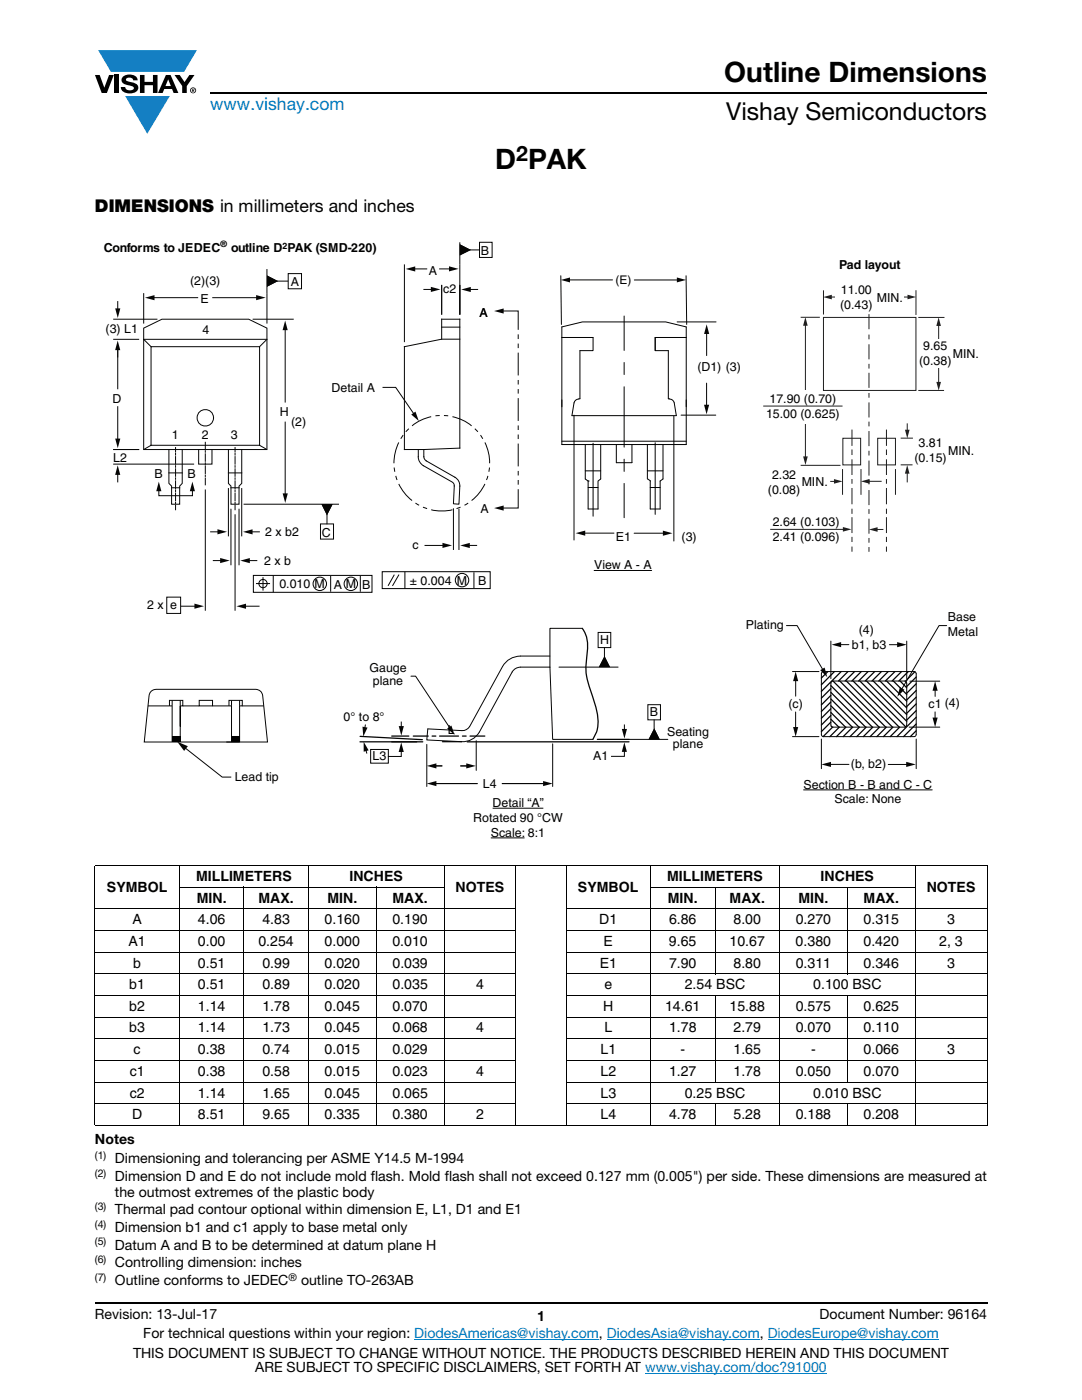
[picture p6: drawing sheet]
<svg xmlns="http://www.w3.org/2000/svg" width="216mm" height="279mm" viewBox="0 0 216 279" stroke-linecap="round" stroke-linejoin="round" font-family="sans-serif">
<g fill="#147fc3">
<path d="M19.6 10h19.7l-2.6 4.3h-1.1h-13.5z"/>
<path d="M25 19.2h8.9l-4.5 7.5z"/>
</g>
<g fill="#000">
<path d="M18.9 15h1l.9 2.5 1-2.5h.9l-1.4 3.6h-1zM22.9 15h.9v3.6h-.9zM24.6 15.3a2.1 2.1 0 0 1 2.8 .3l.1 .4h-.9a.79 .79 0 0 0-.7-.5 .79 .79 0 0 0-.8 .4l.3 .3 1 .2a1.08 1.08 0 0 1 1.2 1 1.08 1.08 0 0 1-1.1 1.2 1.73 1.73 0 0 1-2.4-1.2h.9a.96 .96 0 0 0 .8 .6 .96 .96 0 0 0 .9-.4 1.31 1.31 0 0 0-1.2-.6 1.03 1.03 0 0 1-1.1-.6 1.03 1.03 0 0 1 .2-1.1zM27.9 15h.9v1.3h1.7v-1.3h.9v3.6h-.9v-1.6h-1.7v1.6h-.9zM34.8 15h1.1l.9 1.4 1-1.4h1l-1.5 2.2v1.4h-.9v-1.4z"/>
<path d="M33.6 15.9l.5 1.3h-1.1zM33.1 15l-1.6 3.6h1l.3-.8h1.5l.3 .8h1l-1.6-3.6z"/>
<path d="M38.4 17.8h.2v.2h-.2zM38.3 17.7v.7h.1v-.3l.4 .3-.2-.3 .2-.2-.1-.2z"/>
<path d="M38.1 18a.46 .46 0 0 1 .9 0 .46 .46 0 0 1-.9 0zM37.9 18a.6 .6 0 0 0 1.2 0 .6 .6 0 0 0-1.2 0z"/>
</g>
<path d="M42 18.6h155M18.9 260h178.1" fill="none" stroke="#000" stroke-width=".36"/>
<path d="M82.7 267.3h36.8M121.1 267.3h30.5M128.7 274h36.3M153.2 267.3h34.1" fill="none" stroke="#007ec4" stroke-width=".2"/>
<g fill="none" stroke="#000" stroke-width=".2">
<path d="M18.9 172.7h178.1M18.9 172.8v51.7M35.7 177.1h53M35.8 172.7v52M48.7 177v47.7M61.5 172.7v52M75.1 177v47.7M88.6 172.7v52M103 172.7v52M112.9 172.7v52M129.7 177.1h53M129.8 172.7v52"/>
<path d="M142.7 177v17.4M155.5 172.7v52M169.1 177v17.4M182.6 172.7v52M197 172.8v51.7M18.9 181.4h84.1M18.9 185.7h84.1M18.9 190h84.1M18.9 194.4h84.1M18.9 198.7h84.1M112.9 181.4h84.1M112.9 185.7h84.1"/>
<path d="M112.9 190h84.1M112.9 194.4h84.1M112.9 198.7h84.1M142.7 198.6v17.4M169.1 198.6v17.4M18.9 203h84.1M18.9 207.3h84.1M18.9 211.6h84.1M18.9 215.9h84.1M112.9 203h84.1M112.9 207.3h84.1M112.9 211.6h84.1"/>
<path d="M112.9 215.9h84.1M18.9 220.3h84.1M18.9 224.6h178.1M112.9 220.3h84.1M142.7 220.2v4.5M169.1 220.2v4.5"/>
</g>
<path d="M20.7 47.2h174.5v120.3h-174.5z" fill="#fff"/>
<path d="M76.3 77.3h2.7l3.7 5.4" fill="none" stroke="#050504" stroke-width=".2"/>
<path d="M82.1 82.7l.8-.6 .7 1.9z" fill="#050504"/>
<path d="M80.7 52.8v15.5M87.6 53.7h2.3M91.8 52.8v10" fill="none" stroke="#050504" stroke-width=".2"/>
<path d="M89.6 53.1l1.9 .6-1.9 .5z" fill="#050504"/>
<path d="M82.5 53.7h2.7" fill="none" stroke="#050504" stroke-width=".2"/>
<path d="M80.9 53.7l2-.5v1z" fill="#050504"/>
<path d="M84.5 57.8h1.8M88.1 56.9v5.9M91.8 56.9v5.9" fill="none" stroke="#050504" stroke-width=".2"/>
<path d="M86 57.2l1.9 .6-1.9 .5z" fill="#050504"/>
<path d="M93.6 57.8h1.8" fill="none" stroke="#050504" stroke-width=".2"/>
<path d="M92 57.8l1.9-.5v1z" fill="#050504"/>
<path d="M100.2 62.1h3.2v3.7M103.4 66.7v1M103.4 68.6v.9M103.4 70.4v4.5M103.4 75.8v.9M103.4 77.6v.9M103.4 79.5v4.5M103.4 84.9v.9M103.4 86.7v.9M103.4 88.5v4.6M103.4 94v.9M103.4 95.8v.9" fill="none" stroke="#050504" stroke-width=".2"/>
<path d="M98.6 62.1l1.9-.5v1z" fill="#050504"/>
<path d="M103.4 97.6v3.8h-3.2" fill="none" stroke="#050504" stroke-width=".2"/>
<path d="M98.6 101.4l1.9-.5v1z" fill="#050504"/>
<path d="M90.5 101.4v8.4M91.6 101.5v8.3M93.4 108.9h1.8" fill="none" stroke="#050504" stroke-width=".2"/>
<path d="M91.8 108.9l1.9-.6v1.1z" fill="#050504"/>
<path d="M84.7 108.9h3.9" fill="none" stroke="#050504" stroke-width=".2"/>
<path d="M88.3 108.3l1.9 .5-1.9 .6z" fill="#050504"/>
<path d="M91.8 48.4v4.4M93.7 49.9h2M95.7 48.4h2.5v3h-2.5zM78.7 114.7l-1.3 2.2M79.6 114.7l-1.3 2.2" fill="none" stroke="#050504" stroke-width=".2"/>
<path d="M91.8 48.8l2.2 1.1-2.2 1.1z" fill="#050504"/>
<g fill="none" stroke="#050504" stroke-width=".2">
<path d="M88.1 67.7v-4h3.6v25.7l-7.1 .3v1.5v.3l.4 .5 5.8 3.3a1.9 1.9 0 0 1 .9 1.7l-.1 3.6-1.1-.1 .1-3.5-.1-.6-6-3.5a2.1 2.1 0 0 1-1-1.7v-1.5M88.1 65.3h3.6M91.7 67.7h-3.6l-7.4 1.5v20.5h3.9M78.7 93.3l.1 .9M79 95l.2 .8M79.6 96.6l1.3 2 1.3 1.3M79.6 88.3l-.8 2.3-.2 1.9M80.4 86.8l-.4 .8M81.6 85.6l-.6 .6M86 83.2l-2.3 .8-1.5 1M87.7 82.9l-.8 .1M88.6 82.9l.8 .1"/>
<path d="M90.3 83.2l2.3 .8 1.5 1M94.8 85.6l.5 .6M95.9 86.8l.4 .8M96.8 96.6l-1.4 2-1.3 1.3M96.8 88.3l.7 2.3 .2 1.9M97.4 95l-.3 .8M97.7 93.3l-.1 .9M82.9 100.4l.7 .4M84.4 101.2l.8 .3M86 101.7l2.5 .3 1.8-.3M91.9 101.2l-.8 .3M93.4 100.4l-.7 .4"/>
<path d="M36.8 149.1l7.5 6h1.8"/>
</g>
<g fill="none" stroke="#000" stroke-width=".2">
<path d="M76.3 114.1h21.5v3.4h-21.5zM80.8 114.1v3.4M94.6 114.2v3.2"/>
<circle cx="92.2" cy="115.8" r="1.34"/>
</g>
<path d="M35.4 148l2.1 .9-.8 1z" fill="#050504"/>
<g fill="none" stroke="#050504" stroke-width=".2">
<path d="M30.2 137.9l.9-.3h19.9a1.4 1.4 0 0 1 1.4 1.2l1 9.3h-24.6l.9-9.3zM34.4 139.8v8.3M36 139.8v1.1h.5v-1.1h-2.7v1.1M39.8 139.8h2.6v1.1h-2.6zM46.2 139.8v8.3M47.8 139.8v1.1M82 134.9h.9l6.9 10.5M109.7 130.9h-5.8a4.1 4.1 0 0 0-3.6 2.1l-6.6 12a1.76 1.76 0 0 1-1.5 .8l-6.8-.3-.2 2.2 6.9 .3a3.8 3.8 0 0 0 3.6-1.9l6.5-12M109.7 133.1l.6 14.5h8M109.7 133.1h-5.8a1.97 1.97 0 0 0-1.7 1M111.5 133.1h11.8M116.2 125.4h-6.5v7.7"/>
<path d="M29.5 140.9h4.9M34.4 147h1.6M36 145v-4.1v7.2M36.5 140.9h3.3M42.4 140.9h3.8M45.7 140.9v-1.1h2.6v1.1h-.5M46.2 147h1.6M47.8 140.9v7.2h-2.6M48.3 140.9h4.3M85.2 148.6v8.4M95 147.8v6M110.3 148.4v8.6"/>
<path d="M125.5 147.6h7.8"/>
</g>
<path d="M34.4 147h1.6v1.1h-1.6zM46.2 147h1.6v1.1h-1.6z" fill="#000"/>
<path d="M116.2 125.4a7.2 7.2 0 0 1 .9 5.6 13.6 13.6 0 0 0 1.1 7.9l.3 1a10.2 10.2 0 0 1 .5 6.2l-.7 1.5M71.8 148h12.6M71.9 147l12.4 .6M78.2 146.9h3.4M82.5 146.9h2.9M86.2 146.9h.8M87.7 146.9h3.8M88.3 148h3.8M92.3 146.9h.7M93.2 148h32.3M93.8 146.9h2.9M119.2 147.6h6.3" fill="none" stroke="#050504" stroke-width=".25"/>
<path d="M89.2 145.4l.9-.6 .6 1.9z" fill="#050504"/>
<path d="M129.3 140.6h2.5v3.1h-2.5zM130.5 143.6v2" fill="none" stroke="#050504" stroke-width=".2"/>
<path d="M130.5 145.4l1.1 2.2h-2.2z" fill="#050504"/>
<path d="M119.4 126.2h2.5v3h-2.5zM120.6 129.2v2" fill="none" stroke="#050504" stroke-width=".2"/>
<path d="M120.6 130.9l1.1 2.2h-2.2z" fill="#050504"/>
<path d="M124.6 149.7v1.2h-2.7" fill="none" stroke="#050504" stroke-width=".2"/>
<path d="M124.6 148.1l.5 2h-1z" fill="#050504"/>
<path d="M124.6 144.6v1.2" fill="none" stroke="#050504" stroke-width=".2"/>
<path d="M124.1 145.5h1l-.5 1.9z" fill="#050504"/>
<path d="M97.9 167.2h6.8zM98.3 161.3h10.1z" fill="none" stroke="#000" stroke-width=".2"/>
<path d="M91.9 152.9h1.3z" fill="#050504"/>
<path d="M91.9 152.9h1.3" fill="none" stroke="#050504" stroke-width=".2"/>
<path d="M93 152.3l2 .6-2 .5z" fill="#050504"/>
<path d="M73 149.5l.2 .8" fill="none" stroke="#050504" stroke-width=".2"/>
<path d="M72.6 148l1 1.8-1 .2z" fill="#050504"/>
<path d="M72.9 144.7l-.1 .8" fill="none" stroke="#050504" stroke-width=".2"/>
<path d="M72.3 145l1 .2-.8 1.8z" fill="#050504"/>
<path d="M80.1 149.7v1.3h-2.7" fill="none" stroke="#050504" stroke-width=".2"/>
<path d="M80.1 148.2l.5 1.9h-1.1z" fill="#050504"/>
<path d="M80.1 144v1.3" fill="none" stroke="#050504" stroke-width=".2"/>
<path d="M79.6 144.9h1l-.5 1.9z" fill="#050504"/>
<path d="M74 149.6h3.5v2.7h-3.5z" fill="none" stroke="#000" stroke-width=".2"/>
<path d="M86.9 152.8h1.4z" fill="#050504"/>
<path d="M86.9 152.8h1.4" fill="none" stroke="#050504" stroke-width=".2"/>
<path d="M85.2 152.9l1.9-.6v1.1z" fill="#050504"/>
<path d="M100.1 156.4h8.4" fill="none" stroke="#050504" stroke-width=".2"/>
<path d="M108.4 155.9l1.9 .5-1.9 .5z" fill="#050504"/>
<path d="M86.9 156.4h8.4" fill="none" stroke="#050504" stroke-width=".2"/>
<path d="M85.2 156.4l1.9-.5v1z" fill="#050504"/>
<path d="M156.9 124.8h2.2l5.2 9M158.1 134h5.3M164.1 134.1h18.5l.2 .4v12.3l-.4 .2h-18.3l-.2-.4v-12.1zM165.8 127.9v7.5M166 136h14.7l.2 .3v8.6l-.4 .2h-14.5l-.2-.4v-8.4zM180.9 127.9v7.5M181.6 135.9h5.9M158.1 147h5.3M163.9 147.5v5.9M181.4 145.1h6.1M182.8 147.5v5.9" fill="none" stroke="#050504" stroke-width=".2"/>
<g fill="none" stroke="#050504" stroke-width=".25">
<path d="M165.2 134l-1.3 1.3M165.8 138.8l-1.9 1.9M165.8 137.4l-1.9 1.9M165.8 139.5l5.6 5.6M165.8 138.2l6.9 6.9M165.8 136.8l8.3 8.3M166.2 135.9l9.2 9.2M166.5 134l-2.6 2.7M167.6 135.9l9.1 9.2M167.9 134l-4 4M168.9 135.9l9.2 9.2M169.2 134l-1.9 1.9"/>
<path d="M170.2 135.9l9.2 9.2M170.5 134l-1.9 1.9M171.6 135.9l9.1 9.2M171.9 134l-1.9 1.9M172.9 135.9l8 8M173.2 134l-1.9 1.9M174.2 135.9l6.7 6.7M174.5 134l-1.9 1.9M175.6 135.9l5.3 5.4M175.9 134l-1.9 1.9M176.9 135.9l4 4M177.2 134l-1.9 1.9"/>
<path d="M178.3 135.9l2.6 2.7M178.6 134l-1.9 1.9M179.6 135.9l1.3 1.4M179.9 134l-1.9 1.9M181.2 134l-1.9 1.9M182.6 134.1l-1.9 1.8M182.8 139.1l-1.9 1.9M182.8 137.8l-1.9 1.9M182.8 136.5l-1.9 1.9M182.8 135.1l-1.9 1.9M165.8 144.1l-1.9 1.9M165.8 142.8l-1.9 1.9"/>
<path d="M165.8 141.4l-1.9 1.9M165.8 140.1l-1.9 1.9M165.8 143.5l1.6 1.6M165.8 140.8l4.3 4.3M165.8 142.2l2.9 2.9M165.9 144.9l.1 .1M166.1 145.1l-1.9 1.9M167.5 145.1l-1.9 1.9M168.8 145.1l-1.9 1.9M170.1 145.1l-1.8 1.9M171.5 145.1l-1.9 1.9M172.8 145.1l-1.9 1.9"/>
<path d="M174.2 145.1l-1.9 1.9M175.5 145.1l-1.9 1.9M176.9 145.1l-1.9 1.9M178.2 145.1l-1.9 1.9M179.5 145.1l-1.9 1.9M182.8 141.8l-1.9 1.9M182.8 140.5l-1.9 1.9M182.8 144.5l-2.5 2.5M182.8 143.1l-3.8 3.9M182.8 145.8l-1.2 1.2"/>
</g>
<path d="M163.7 133.7l.8-.5 .6 1.9z" fill="#050504"/>
<path d="M188.9 124.8h-1.5l-7.6 12.9" fill="none" stroke="#050504" stroke-width=".2"/>
<path d="M179.6 137.1l.9 .6-1.4 1.3z" fill="#050504"/>
<path d="M160.3 157.6h25.7z" fill="none" stroke="#000" stroke-width=".2"/>
<path d="M177.2 152.6h4.7" fill="none" stroke="#050504" stroke-width=".2"/>
<path d="M180.8 152l1.9 .6-1.9 .5z" fill="#050504"/>
<path d="M164.7 152.6h4.7" fill="none" stroke="#050504" stroke-width=".2"/>
<path d="M163.9 152.6l1.9-.6v1.1z" fill="#050504"/>
<path d="M166.7 128.7h2.7" fill="none" stroke="#050504" stroke-width=".2"/>
<path d="M165.9 128.7l1.9-.6v1.1z" fill="#050504"/>
<path d="M177.5 128.7h2.6" fill="none" stroke="#050504" stroke-width=".2"/>
<path d="M179 128.1l1.9 .6-1.9 .5z" fill="#050504"/>
<path d="M158.8 134.8v4.1" fill="none" stroke="#050504" stroke-width=".2"/>
<path d="M158.8 134l.5 1.9h-1z" fill="#050504"/>
<path d="M158.8 142.1v4.1" fill="none" stroke="#050504" stroke-width=".2"/>
<path d="M158.2 145.1h1.1l-.5 1.9z" fill="#050504"/>
<path d="M186.6 136.7v2.3" fill="none" stroke="#050504" stroke-width=".2"/>
<path d="M186.6 135.9l.5 2h-1z" fill="#050504"/>
<path d="M186.6 142.1v2.2" fill="none" stroke="#050504" stroke-width=".2"/>
<path d="M186.1 143.2h1l-.5 1.9z" fill="#050504"/>
<path d="M31.7 97.7v1.2h6.7v-1.2" fill="none" stroke="#050504" stroke-width=".2"/>
<g fill="#050504">
<path d="M38.4 96.1l.5 1.9h-1z"/>
<path d="M31.7 96.1l.5 1.9h-1z"/>
</g>
<path d="M28.7 58.5v6.1M30.5 59.4h9M53.3 58.5v6.1" fill="none" stroke="#050504" stroke-width=".2"/>
<path d="M28.9 59.4l1.9-.5v1z" fill="#050504"/>
<path d="M42.4 59.4h9.1" fill="none" stroke="#050504" stroke-width=".2"/>
<path d="M51.1 58.9l1.9 .5-1.9 .5z" fill="#050504"/>
<path d="M22.6 67.7h5.2M22.6 89.7h5.2M23.5 81.1v6.8" fill="none" stroke="#050504" stroke-width=".2"/>
<path d="M23 87.5h1l-.5 1.9z" fill="#050504"/>
<path d="M23.5 69.5v8.2" fill="none" stroke="#050504" stroke-width=".2"/>
<path d="M23.5 68l.5 1.9h-1z" fill="#050504"/>
<path d="M22.6 89.7h5.2M22.6 92.6h16.1M23.5 94.4v1.9" fill="none" stroke="#050504" stroke-width=".2"/>
<path d="M23.5 92.9l.5 1.9h-1z" fill="#050504"/>
<path d="M22.6 63.7h8.8M23.5 60.1v1.8M23.5 69.5v1.8" fill="none" stroke="#050504" stroke-width=".2"/>
<path d="M23 61.5h1l-.5 2z" fill="#050504"/>
<path d="M41 97.7v24.2M46.9 102.6v19.3M36.1 121h3" fill="none" stroke="#050504" stroke-width=".2"/>
<path d="M38.8 120.5l1.9 .5-1.9 .5z" fill="#050504"/>
<path d="M48.7 121h3.1" fill="none" stroke="#050504" stroke-width=".2"/>
<path d="M47.2 121l1.9-.5v1z" fill="#050504"/>
<path d="M42.5 111.9h1.8M46.1 101.5v11.3M47.7 101.5v11.3" fill="none" stroke="#050504" stroke-width=".2"/>
<path d="M43.9 111.4l1.9 .5-1.9 .5z" fill="#050504"/>
<path d="M49.5 111.9h1.8" fill="none" stroke="#050504" stroke-width=".2"/>
<path d="M47.9 111.9l2-.5v1z" fill="#050504"/>
<path d="M45.6 97.4v9.6M48.2 97.4v9.6M41.9 106.1h1.8" fill="none" stroke="#050504" stroke-width=".2"/>
<path d="M43.4 105.6l1.9 .5-1.9 .5z" fill="#050504"/>
<path d="M50 106.1h1.9" fill="none" stroke="#050504" stroke-width=".2"/>
<path d="M48.5 106.1l1.9-.5v1.1z" fill="#050504"/>
<path d="M50.4 63.7h8.2M56.9 84.1v14.7M48.6 100.6h19" fill="none" stroke="#050504" stroke-width=".2"/>
<path d="M56.4 98.5h1l-.5 1.9z" fill="#050504"/>
<path d="M56.9 65.5v14.8" fill="none" stroke="#050504" stroke-width=".2"/>
<path d="M56.9 64l.5 1.9h-1z" fill="#050504"/>
<path d="M65.2 102.6v2" fill="none" stroke="#050504" stroke-width=".2"/>
<path d="M64.1 100.6h2.3l-1.2 2.2z" fill="#050504"/>
<path d="M57.5 54.6h2.7v3h-2.7z" fill="none" stroke="#050504" stroke-width=".2"/>
<path d="M53.3 55l2.2 1.1-2.2 1.1z" fill="#050504"/>
<g fill="none" stroke="#050504" stroke-width=".2">
<path d="M53.3 53.7v4.8M55.2 56.1h2.3M28.7 65.5l3.6-1.8h17.3l3.7 1.8v24.2h-24.6zM28.7 67.7h24.6M28.7 67.8l1.4 1.4M53.2 67.8l-1.4 1.4M30.1 88.9h21.7M30.1 88.9v-19.7h21.7v19.7M30.1 88.9l-1.3 .8M33.7 94.4h2.7M33.7 89.7v6.8l.5 .5v3.6h1.7v-3.6l.5-.5v-6.8M34.2 97.3h1.7"/>
<path d="M35 89.3v.9M35 90.5v.3M35 91.1v1.5M35 92.9v.3M35 93.6v1.5M35 95.4v.3M35 96v1.5M35 97.8v.3M35 98.4v1.5M39.6 89.7v2.9h2.7v-2.9M41 88.3v1.4M41 89.9v.4"/>
<path d="M41 90.6v1.5M41 92.4v.3M41 93v1.5M41 94.8v.3M41 95.4v1.4M45.6 94.4h2.6M45.6 89.7v6.8l.5 .5v3.6h1.6v-3.6l.5-.5v-6.8M46.1 97.3h1.6M46.9 89.3v.9M46.9 90.5v.3M46.9 91.1v1.5M46.9 92.9v.3"/>
<path d="M46.9 93.6v1.5M46.9 95.4v.3M46.9 96v1.5M46.9 97.8v.3M46.9 98.4v1.5M51.8 88.9l1.4 .8M33.3 119.2h2.7v3.2h-2.7zM35 100.2v.3M35 100.8v.9M46.9 100.2v.3M46.9 100.8v.9M63.9 104.6h2.6v3h-2.6z"/>
<circle cx="41" cy="83.4" r="1.65"/>
</g>
<g fill="none" stroke="#000" stroke-width=".2">
<path d="M50.6 114.8h23.6v3.4h-23.6zM51.1 116.5h2.8M52.5 115.2v2.7M54.5 114.8v3.4M66 115v3.1M71.9 115v3.1"/>
<circle cx="52.5" cy="116.5" r=".82"/>
<circle cx="63.8" cy="116.5" r="1.34"/>
<circle cx="70" cy="116.5" r="1.34"/>
</g>
<path d="M165.7 59.3h15.7" fill="none" stroke="#201d1e" stroke-width=".2"/>
<g fill="#201d1e">
<path d="M164.3 59.3l1.7-.5v.9z"/>
<path d="M181.1 58.8l1.7 .5-1.7 .4z"/>
</g>
<path d="M166.8 57.1h13.6v5.3h-13.6z" fill="#fff"/>
<path d="M159.8 63.3h3.8M160.7 64.7v26.7M164.3 63.4h18.5v14.5h-18.5zM159.8 92.9h7.9M168.2 87.5h3.5v5.3h-3.5zM175.1 87.5h3.6v5.3h-3.6z" fill="none" stroke="#201d1e" stroke-width=".2"/>
<g fill="#201d1e">
<path d="M160.3 91.1h.9l-.5 1.7z"/>
<path d="M160.7 63.3l.5 1.7h-1z"/>
</g>
<path d="M187.3 64.7v11.8" fill="none" stroke="#201d1e" stroke-width=".2"/>
<g fill="#201d1e">
<path d="M186.8 76.2h1l-.5 1.7z"/>
<path d="M187.3 63.3l.5 1.8h-1z"/>
</g>
<path d="M182.8 57.9v5M181 94.2v2.1" fill="none" stroke="#201d1e" stroke-width=".2"/>
<path d="M181 92.8l.5 1.7h-.9z" fill="#201d1e"/>
<path d="M164.3 57.9v4.9M183.2 77.9h5.2M183.2 63.4h5.3M181 84.5v1.6" fill="none" stroke="#201d1e" stroke-width=".2"/>
<path d="M180.6 85.8h.9l-.5 1.7z" fill="#201d1e"/>
<path d="M165.7 96.1h1" fill="none" stroke="#201d1e" stroke-width=".2"/>
<path d="M166.4 95.6l1.7 .5-1.7 .4z" fill="#201d1e"/>
<path d="M173.2 96.1h2.7M179.7 92.8h2.4M179.7 87.4h2.5" fill="none" stroke="#201d1e" stroke-width=".2"/>
<path d="M171.8 96.1l1.7-.5v.9z" fill="#201d1e"/>
<g fill="none" stroke="#201d1e" stroke-width=".2">
<path d="M173.4 62.7v3M173.4 66.8v.9M173.4 68.7v3M173.4 72.6v1M173.4 74.4v3M173.4 78.4v1M168.1 93.6v5.1M170 85.7v3.3M170 89.7v1.1M170 91.7v3.1M170 95.6v.9M170 97.4v3.2"/>
<path d="M171.8 93.6v5.1M173.4 80.3v3M173.4 84.1v1M173.4 86v3M173.4 90v.9M173.4 91.9v3M173.4 95.7v1M173.4 97.8v3M176.9 85.7v3.3M176.9 89.7v1.1M176.9 91.7v3.1M176.9 95.6v.9"/>
<path d="M176.9 97.4v3.2M178.7 93.6v5.1M153.7 105.6h14.8M170 101.5v1.1M170 103.2v3.2M170 107.1v1.1M170 109.1v1M173.4 101.6v1M173.4 103.5v3M173.4 107.4v.9M173.4 109.2v.9M176.9 101.5v1.1"/>
<path d="M176.9 103.2v3.2M176.9 107.1v1.1M176.9 109.1v1"/>
</g>
<path d="M168.2 105.2l1.7 .4-1.7 .5z" fill="#201d1e"/>
<path d="M174.8 105.7h1.5" fill="none" stroke="#201d1e" stroke-width=".2"/>
<path d="M173.4 105.7l1.7-.5v.9z" fill="#201d1e"/>
<g fill="#fff">
<path d="M183.9 67.8h6.2v5.6h-6.2z"/>
<path d="M157.4 78h6.1v6.6h-6.1z"/>
</g>
<path d="M152.3 81h15.8" fill="none" stroke="#201d1e" stroke-width=".2"/>
<path d="M111.9 55l.1 9.8M126.6 55.9h9.5M136.9 55l.1 9.8M135.1 64.2h7.8M114.5 82.9v24.9M134.5 83.1v24.9M135.9 82.9h6.9" fill="none" stroke="#050504" stroke-width=".2"/>
<path d="M118.6 113.9h11.4z" fill="none" stroke="#000" stroke-width=".2"/>
<path d="M135.1 55.4l1.8 .5-1.8 .5z" fill="#050504"/>
<path d="M112.7 55.9h9.5" fill="none" stroke="#050504" stroke-width=".2"/>
<path d="M111.9 55.9l1.8-.5v1z" fill="#050504"/>
<path d="M141 66.3v4.7" fill="none" stroke="#050504" stroke-width=".2"/>
<path d="M141 64.7l.5 2h-1z" fill="#050504"/>
<path d="M141 76.5v4.6" fill="none" stroke="#050504" stroke-width=".2"/>
<path d="M140.5 80.8h1l-.5 1.9z" fill="#050504"/>
<path d="M116.4 106.4h6.1" fill="none" stroke="#050504" stroke-width=".2"/>
<path d="M114.9 106.4l1.9-.5v1z" fill="#050504"/>
<path d="M126.5 106.4h6.1" fill="none" stroke="#050504" stroke-width=".2"/>
<path d="M132.3 105.9l1.9 .5-1.9 .5z" fill="#050504"/>
<g fill="none" stroke="#000" stroke-width=".2">
<path d="M112.1 65.2l4.1-1h16.6l4.1 1v23.5h-24.8zM112.1 67.4h6.2v2.6h-2.6v9.6h-.2M124.5 63.1v6.8M124.5 72.3v2.4M124.5 77.2v12M130.7 67.4v2.6h2.7v9.6h.2M130.7 67.4h6.2M130.7 67.4v2.6M133.6 79.6a.98 .98 0 0 1 .9 .8l.5 2.6h-20.9l.4-2.6a.99 .99 0 0 1 1-.8M112.1 88.1h24.8M116.8 94h3.1M116.8 88.7v6.9l.6 .4"/>
<path d="M117.4 96h.1M117.4 97.3h1.9M118.3 88.5v14.5M119.9 88.7v6.9l-.6 .4v5.6h-1.9v-5.6M123 88.7v3.6h3.1v-3.6M124.5 91.6v2.5M124.5 96.5v6.8M129.2 94h3.1M129.2 88.7v6.9M129.3 95.6l.5 .4M129.7 97.3h2M130.7 88.3v14.4"/>
<path d="M132.3 88.7v6.9l-.6 .4v5.6h-2v-5.6"/>
</g>
<g font-size="5.6">
<text x="144.5" y="16.4">Outline Dimensions</text>
<text x="98.8" y="33.8">D PAK</text>
</g>
<text font-size="4.9" x="144.9" y="24">Vishay Semiconductors</text>
<text font-size="4.2" x="103" y="32.1">2</text>
<text font-size="3.5" fill="#007ec4" x="42" y="21.9">www.vishay.com</text>
<text font-size="3.5" x="18.9" y="42.2">DIMENSIONS in millimeters and inches</text>
<g font-size="2.8">
<text x="21.3" y="178">SYMBOL</text>
<text x="39.1" y="175.8">MILLIMETERS</text>
<text x="69.7" y="175.8">INCHES</text>
<text x="90.9" y="178">NOTES</text>
<text x="115.3" y="178">SYMBOL</text>
<text x="133.1" y="175.8">MILLIMETERS</text>
<text x="163.7" y="175.8">INCHES</text>
<text x="184.9" y="178">NOTES</text>
<text x="26.4" y="184.4">A</text>
<text x="39.3" y="180.1">MIN.</text>
<text x="39.5" y="184.4">4.06</text>
<text x="51.6" y="180.1">MAX.</text>
<text x="52.4" y="184.4">4.83</text>
<text x="64.8" y="184.4">0.160</text>
<text x="65.3" y="180.1">MIN.</text>
<text x="78.3" y="184.4">0.190</text>
<text x="78.3" y="180.1">MAX.</text>
<text x="119.6" y="184.4">D1</text>
<text x="133.3" y="180.1">MIN.</text>
<text x="133.5" y="184.4">6.86</text>
<text x="145.6" y="180.1">MAX.</text>
<text x="146.4" y="184.4">8.00</text>
<text x="158.8" y="184.4">0.270</text>
<text x="159.3" y="180.1">MIN.</text>
<text x="172.3" y="184.4">0.315</text>
<text x="172.3" y="180.1">MAX.</text>
<text x="189" y="184.4">3</text>
<text x="25.7" y="188.8">A1</text>
<text x="39.5" y="188.8">0.00</text>
<text x="51.6" y="188.8">0.254</text>
<text x="64.8" y="188.8">0.000</text>
<text x="78.3" y="188.8">0.010</text>
<text x="120.4" y="188.8">E</text>
<text x="133.5" y="188.8">9.65</text>
<text x="145.6" y="188.8">10.67</text>
<text x="158.8" y="188.8">0.380</text>
<text x="172.3" y="188.8">0.420</text>
<text x="187.4" y="188.8">2, 3</text>
<text x="25.8" y="197.4">b1</text>
<text x="26.6" y="193.1">b</text>
<text x="39.5" y="193.1">0.51</text>
<text x="39.5" y="197.4">0.51</text>
<text x="52.4" y="193.1">0.99</text>
<text x="52.4" y="197.4">0.89</text>
<text x="64.8" y="193.1">0.020</text>
<text x="64.8" y="197.4">0.020</text>
<text x="78.3" y="193.1">0.039</text>
<text x="78.3" y="197.4">0.035</text>
<text x="95" y="197.4">4</text>
<text x="119.7" y="193.1">E1</text>
<text x="120.6" y="197.4">e</text>
<text x="133.5" y="193.1">7.90</text>
<text x="136.6" y="197.4">2.54 BSC</text>
<text x="146.4" y="193.1">8.80</text>
<text x="158.8" y="193.1">0.311</text>
<text x="162.3" y="197.4">0.100 BSC</text>
<text x="172.3" y="193.1">0.346</text>
<text x="189" y="193.1">3</text>
<text x="25.8" y="201.7">b2</text>
<text x="39.5" y="201.7">1.14</text>
<text x="52.4" y="201.7">1.78</text>
<text x="64.8" y="201.7">0.045</text>
<text x="78.3" y="201.7">0.070</text>
<text x="120.4" y="201.7">H</text>
<text x="132.7" y="201.7">14.61</text>
<text x="145.6" y="201.7">15.88</text>
<text x="158.8" y="201.7">0.575</text>
<text x="172.3" y="201.7">0.625</text>
<text x="25.8" y="206.1">b3</text>
<text x="39.5" y="206.1">1.14</text>
<text x="52.4" y="206.1">1.73</text>
<text x="64.8" y="206.1">0.045</text>
<text x="78.3" y="206.1">0.068</text>
<text x="95" y="206.1">4</text>
<text x="120.6" y="206.1">L</text>
<text x="133.5" y="206.1">1.78</text>
<text x="146.4" y="206.1">2.79</text>
<text x="158.8" y="206.1">0.070</text>
<text x="172.3" y="206.1">0.110</text>
<text x="25.9" y="214.7">c1</text>
<text x="26.7" y="210.4">c</text>
<text x="39.5" y="214.7">0.38</text>
<text x="39.5" y="210.4">0.38</text>
<text x="52.4" y="214.7">0.58</text>
<text x="52.4" y="210.4">0.74</text>
<text x="64.8" y="214.7">0.015</text>
<text x="64.8" y="210.4">0.015</text>
<text x="78.3" y="214.7">0.023</text>
<text x="78.3" y="210.4">0.029</text>
<text x="95" y="214.7">4</text>
<text x="119.8" y="214.7">L2</text>
<text x="119.8" y="210.4">L1</text>
<text x="133.5" y="214.7">1.27</text>
<text x="135.8" y="210.4">-</text>
<text x="146.4" y="214.7">1.78</text>
<text x="146.4" y="210.4">1.65</text>
<text x="158.8" y="214.7">0.050</text>
<text x="161.8" y="210.4">-</text>
<text x="172.3" y="214.7">0.070</text>
<text x="172.3" y="210.4">0.066</text>
<text x="189" y="210.4">3</text>
<text x="25.9" y="219">c2</text>
<text x="39.5" y="219">1.14</text>
<text x="52.4" y="219">1.65</text>
<text x="64.8" y="219">0.045</text>
<text x="78.3" y="219">0.065</text>
<text x="119.8" y="219">L3</text>
<text x="136.6" y="219">0.25 BSC</text>
<text x="162.3" y="219">0.010 BSC</text>
<text x="26.4" y="223.3">D</text>
<text x="39.5" y="223.3">8.51</text>
<text x="52.4" y="223.3">9.65</text>
<text x="64.8" y="223.3">0.335</text>
<text x="78.3" y="223.3">0.380</text>
<text x="95" y="223.3">2</text>
<text x="119.8" y="223.3">L4</text>
<text x="133.5" y="223.3">4.78</text>
<text x="146.4" y="223.3">5.28</text>
<text x="158.8" y="223.3">0.188</text>
<text x="172.3" y="223.3">0.208</text>
<text x="18.9" y="228.2">Notes</text>
<text x="22.9" y="232.1">Dimensioning and tolerancing per ASME Y14.5 M-1994</text>
<text x="22.9" y="238.8">the outmost extremes of the plastic body</text>
<text x="22.9" y="235.6">Dimension D and E do not include mold flash. Mold flash shall not exceed 0.127 mm (0.005&quot;) per side. These dimensions are measured at</text>
<text x="22.9" y="242.4">Thermal pad contour optional within dimension E, L1, D1 and E1</text>
<text x="22.9" y="245.9">Dimension b1 and c1 apply to base metal only</text>
<text x="22.9" y="249.4">Datum A and B to be determined at datum plane H</text>
<text x="22.9" y="252.9">Controlling dimension: inches</text>
<text x="22.9" y="256.5">Outline conforms to JEDEC</text>
<text x="60.1" y="256.5">outline TO-263AB</text>
<text x="18.9" y="263.3">Revision: 13-Jul-17</text>
<text x="107.2" y="263.6">1</text>
<text x="163.6" y="263.3">Document Number: 96164</text>
<text x="28.6" y="267.1">For technical questions within your region: DiodesAmericas@vishay.com, DiodesAsia@vishay.com, DiodesEurope@vishay.com</text>
<text x="26.5" y="271">THIS DOCUMENT IS SUBJECT TO CHANGE WITHOUT NOTICE. THE PRODUCTS DESCRIBED HEREIN AND THIS DOCUMENT</text>
<text x="50.9" y="273.8">ARE SUBJECT TO SPECIFIC DISCLAIMERS, SET FORTH AT www.vishay.com/doc?91000</text>
</g>
<g font-size="2.5">
<text x="20.7" y="50.4">Conforms to JEDEC</text>
<text x="46.1" y="50.4">outline D PAK (SMD-220)</text>
<text x="96" y="51">B</text>
<text x="167.4" y="53.7">Pad layout</text>
<text x="38" y="56.8">(2)(3)</text>
<text x="58" y="57.1">A</text>
<text x="85.6" y="54.8">A</text>
<text x="88.4" y="58.5">c2</text>
<text x="167.8" y="58.7">11.00</text>
<text x="40" y="60.4">E</text>
<text x="95.7" y="63.3">A</text>
<text x="167.6" y="61.7">(0.43)</text>
<text x="175" y="60.2">MIN.</text>
<text x="21.1" y="66.4">(3) L1</text>
<text x="40.4" y="66.7">4</text>
<text x="184.2" y="69.9">9.65</text>
<text x="190.1" y="71.4">MIN.</text>
<text x="139.2" y="74">(D1) (3)</text>
<text x="183.4" y="72.9">(0.3</text>
<text x="187.7" y="72.9">8)</text>
<text x="22.5" y="80.4">D</text>
<text x="55.8" y="82.9">H</text>
<text x="66.2" y="78.2">Detail A</text>
<text x="152.9" y="83.4">15.00 (0.625)</text>
<text x="153.5" y="80.5">17.90 (0.70)</text>
<text x="34.3" y="87.7">1</text>
<text x="40.3" y="87.7">2</text>
<text x="46" y="87.7">3</text>
<text x="58.1" y="85">(2)</text>
<text x="183.3" y="89.3">3.81</text>
<text x="22.6" y="92.3">L2</text>
<text x="30.8" y="95.3">B</text>
<text x="37.4" y="95.3">B</text>
<text x="154.1" y="95.6">2.32</text>
<text x="182.5" y="92.3">(0.15)</text>
<text x="189.2" y="90.8">MIN.</text>
<text x="153.2" y="98.6">(0.08)</text>
<text x="160" y="97.1">MIN.</text>
<text x="52.9" y="107">2 x b2</text>
<text x="64.2" y="107.1">C</text>
<text x="95.9" y="102.4">A</text>
<text x="136" y="107.9">(3)</text>
<text x="154.2" y="105">2.64 (0.103)</text>
<text x="154.2" y="108">2.41 (0.096)</text>
<text x="52.7" y="112.8">2 x b</text>
<text x="82.3" y="109.7">c</text>
<text x="118.6" y="113.6">View A - A</text>
<text x="122.9" y="108.1">E1</text>
<text x="55.7" y="117.4">0.010 M</text>
<text x="66.6" y="117.5">A M</text>
<text x="72.3" y="117.5">B</text>
<text x="81.8" y="116.7">± 0.004 M</text>
<text x="95.4" y="116.8">B</text>
<text x="29.4" y="121.6">2 x</text>
<text x="34" y="121.6">e</text>
<text x="148.9" y="125.4">Plating</text>
<text x="189.2" y="124">Base</text>
<text x="119.8" y="128.6">H</text>
<text x="170" y="129.4">b1, b3</text>
<text x="171.4" y="126.6">(4)</text>
<text x="189.2" y="126.9">Metal</text>
<text x="73.7" y="134.2">Gauge</text>
<text x="74.4" y="136.6">plane</text>
<text x="68.6" y="143.9">0° to 8°</text>
<text x="129.7" y="143">B</text>
<text x="157.3" y="141.3">(c)</text>
<text x="185.3" y="141.3">c1 (4)</text>
<text x="89.4" y="146.6">L</text>
<text x="133.1" y="146.9">Seating</text>
<text x="134.3" y="149.3">plane</text>
<text x="46.8" y="155.9">Lead tip</text>
<text x="74.4" y="151.7">L3</text>
<text x="118.4" y="151.7">A1</text>
<text x="169.8" y="153.3">(b, b2)</text>
<text x="96.3" y="157.2">L4</text>
<text x="98.3" y="161">Detail “A”</text>
<text x="160.3" y="157.4">Section B - B and C - C</text>
<text x="166.5" y="160.4">Scale: None</text>
<text x="94.4" y="164">Rotated 90 °CW</text>
<text x="97.9" y="167">Scale: 8:1</text>
</g>
<text font-size="2.4" x="122.8" y="56.6">(E)</text>
<g font-size="2.1">
<text x="18.9" y="231.3">(1)</text>
<text x="18.9" y="234.8">(2)</text>
<text x="18.9" y="241.5">(3)</text>
<text x="18.9" y="245">(4)</text>
<text x="18.9" y="248.6">(5)</text>
<text x="18.9" y="252.1">(6)</text>
<text x="18.9" y="255.6">(7)</text>
<text x="57.6" y="255.6">®</text>
</g>
<g font-size="1.8">
<text x="44" y="49.3">®</text>
<text x="56.3" y="49.7">2</text>
</g>
</svg>
